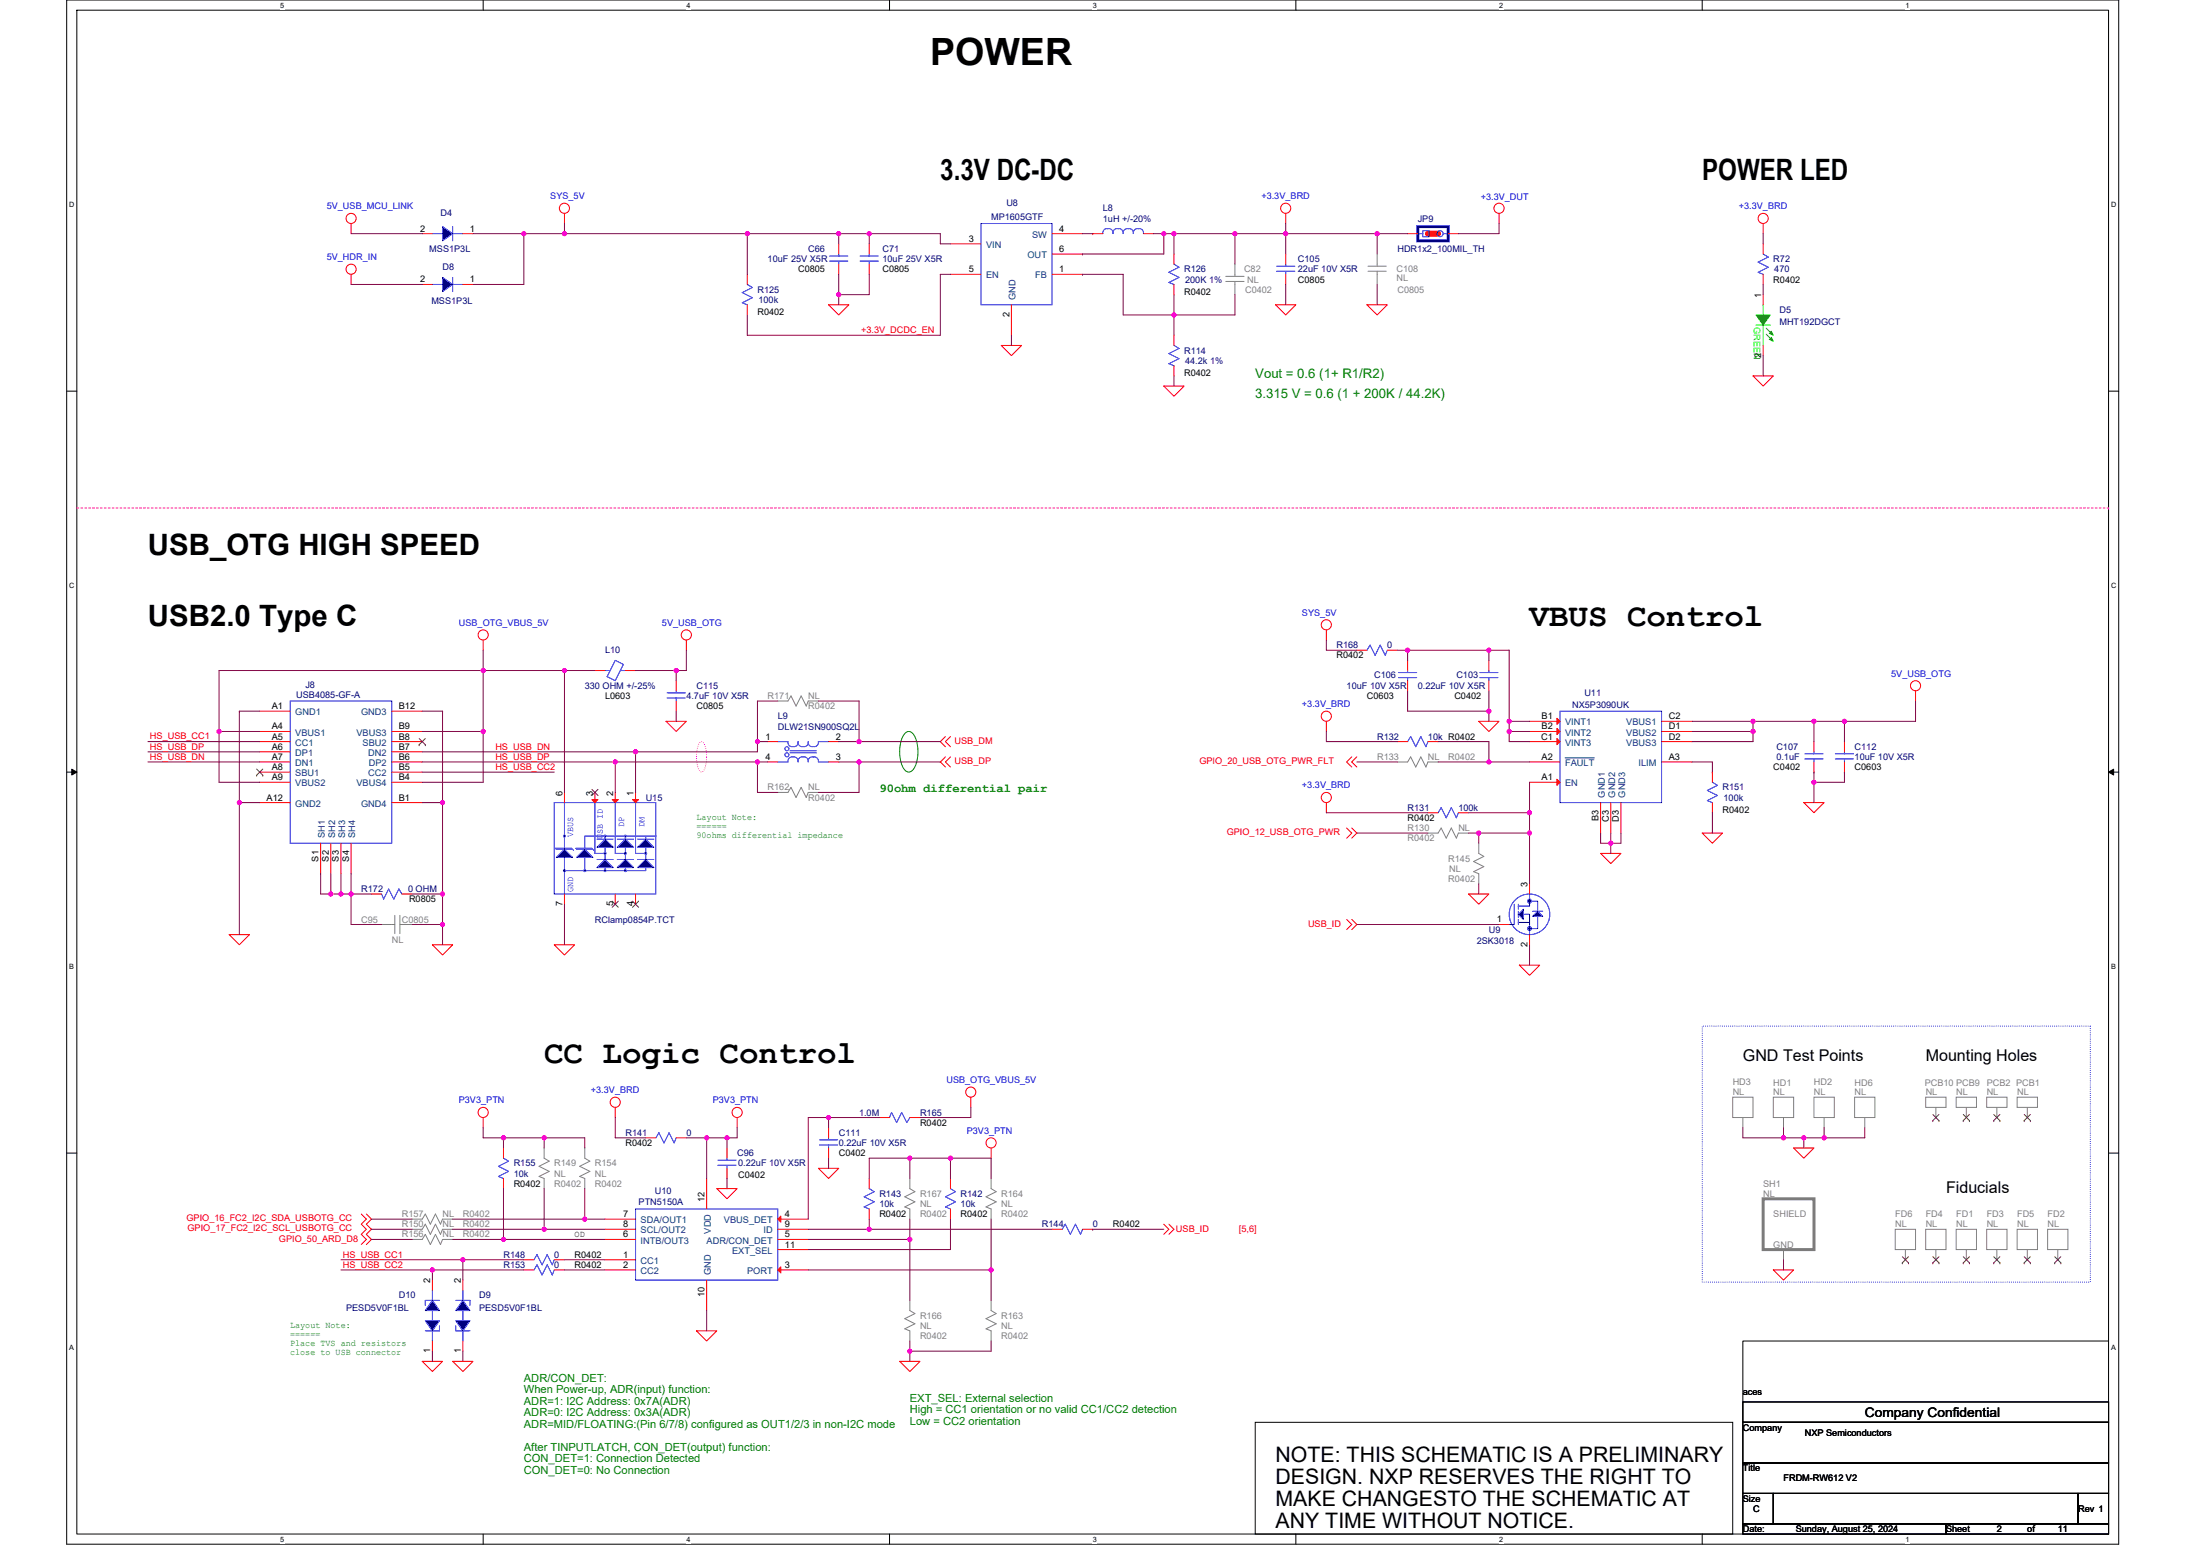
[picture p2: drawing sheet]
<svg xmlns="http://www.w3.org/2000/svg" width="594mm" height="420mm" viewBox="0 0 594 420" stroke-linecap="round" stroke-linejoin="round" font-family="sans-serif">
<path d="M18 0h554.1v417h-554.1zM20.7 2.8h548.7v411.4h-548.7z" fill="none" stroke="#000" stroke-width=".27"/>
<g fill="#fff">
<path d="M75.6 .3h1.1v2.2h-1.1z"/>
<path d="M75.6 414.5h1.1v2.2h-1.1z"/>
</g>
<path d="M130.5 0v2.8M130.5 414.2v2.8" fill="none" stroke="#000" stroke-width=".27"/>
<g fill="#fff">
<path d="M185.3 .3h1.1v2.2h-1.1z"/>
<path d="M185.3 414.5h1.1v2.2h-1.1z"/>
</g>
<path d="M240.2 0v2.8M240.2 414.2v2.8" fill="none" stroke="#000" stroke-width=".27"/>
<g fill="#fff">
<path d="M295.1 .3h1.1v2.2h-1.1z"/>
<path d="M295.1 414.5h1.1v2.2h-1.1z"/>
</g>
<path d="M349.9 0v2.8M349.9 414.2v2.8" fill="none" stroke="#000" stroke-width=".27"/>
<g fill="#fff">
<path d="M404.8 .3h1.1v2.2h-1.1z"/>
<path d="M404.8 414.5h1.1v2.2h-1.1z"/>
</g>
<path d="M459.7 0v2.8M459.7 414.2v2.8" fill="none" stroke="#000" stroke-width=".27"/>
<g fill="#fff">
<path d="M514.5 .3h1.1v2.2h-1.1z"/>
<path d="M514.5 414.5h1.1v2.2h-1.1z"/>
<path d="M18.7 54.2h1.4v2.2h-1.4z"/>
<path d="M570.1 54.2h1.4v2.2h-1.4z"/>
<path d="M18.7 157.1h1.4v2.1h-1.4z"/>
<path d="M570.1 157.1h1.4v2.1h-1.4z"/>
</g>
<path d="M18 105.6h2.7M569.4 105.6h2.7" fill="none" stroke="#000" stroke-width=".27"/>
<g fill="#fff">
<path d="M18.7 259.9h1.3v2.2h-1.3z"/>
<path d="M570.1 259.9h1.3v2.2h-1.3z"/>
</g>
<path d="M18 208.5h2.7M19.4 207.7l1.3 .8-1.3 .8zM569.4 208.5l1.4-.8v1.6zM569.4 208.5h2.7" fill="none" stroke="#000" stroke-width=".27"/>
<path d="M19.4 207.7l1.3 .8-1.3 .8zM569.4 208.5l1.4-.8v1.6z" fill="#000"/>
<g fill="#fff">
<path d="M18.7 362.8h1.3v2.2h-1.3z"/>
<path d="M570.1 362.8h1.3v2.2h-1.3z"/>
</g>
<path d="M18 311.4h2.7M569.4 311.4h2.7M470.6 378.6h98.8v5.5h-98.8zM569.4 362.1h-98.8v16.5M339 384.1h128.9v30.1h-128.9zM470.6 384.1h98.8v10.9h-98.8zM470.6 395h98.8v8.3h-98.8zM470.6 403.3h8.3v8.2h-8.3zM470.6 411.5h54.9v2.7h-54.9zM478.9 403.3h82.3v8.2h-82.3zM525.5 411.5h43.9v2.7h-43.9zM561.2 403.3h8.2v8.2h-8.2z" fill="none" stroke="#000" stroke-width=".27"/>
<path d="M189.1 200.4l.3-.1a3.3 3.3 0 0 1 1.4 3.1v1.9l-.3 1.6a1.32 1.32 0 0 1-1.4 1.5 7.9 7.9 0 0 1-.7-6.6z" fill="none" stroke="#f0f" stroke-width=".27" stroke-dasharray="0 .5"/>
<path d="M244.4 197.9a1.41 1.41 0 0 1 2.4 .6 9.6 9.6 0 0 1-.4 9.6 1.4 1.4 0 0 1-2.4-.6 9.6 9.6 0 0 1 .4-9.6z" fill="none" stroke="#008000" stroke-width=".27"/>
<path d="M20.7 137.2h548.7M569.4 137.2h.1" fill="none" stroke="#f0f" stroke-width=".27" stroke-dasharray=".5 .5"/>
<path d="M385.6 63.1h2.7" fill="none" stroke="#f00" stroke-width="1.6"/>
<path d="M459.7 277.1h104.7v69.1h-104.7z" fill="none" stroke="#00f" stroke-width=".27" stroke-dasharray="0 .5"/>
<g fill="none" stroke="#f00" stroke-width=".27">
<path d="M152.4 57.6v2.8M347.2 57.6v2.8M404.8 57.6v2.8M94.8 60.4v2.7M94.8 74.1v2.7M114 76.8h2.8M114 63.1h2.8M125 76.8h2.7M125 63.1h2.7M201.8 74.1v2.7M226.5 65.8v2.8M226.5 71.3v2.8"/>
<path d="M234.7 65.8v2.8M234.7 71.3v2.8M256.7 65.8h8.2M256.7 74.1h8.2M284.1 74.1h8.2M284.1 63.1h8.2M284.1 68.6h8.2M295.1 63.1h.1M295.1 63.1h2.7M308.8 63.1h2.7M317 68.6v2.7M317 76.8v2.8"/>
<path d="M347.2 68.6v2.7M347.2 74.1v2.7M380.1 63.1h2.7M391.1 63.1h2.7M476.1 60.4v2.7M476.1 65.8v2.8M476.1 74.1v2.7M476.1 79.6v2.7M201.8 82.3v2.7M223.7 82.3h5.5l-2.7 2.7zM270.4 93.3h5.5l-2.8 2.7zM273.1 82.3v8.2"/>
<path d="M317 90.5v2.8M317 98.8v2.7M344.4 82.3h5.5l-2.7 2.7zM369.1 82.3h5.5l-2.7 2.7zM476.1 93.3v2.7M314.3 104.2h5.5l-2.8 2.8zM473.4 101.5h5.5l-2.8 2.7zM130.5 172.8v2.8M185.3 172.8v2.8M358.2 170.1v2.7M366.4 175.6h2.7M374.6 175.6h2.8"/>
<path d="M380.1 178.3v2.8M402.1 178.3v2.8M70.1 192h8.3M70.1 197.5h8.3M105.8 192h8.2M105.8 197.5h8.2M160.6 181.1h2.8M168.9 181.1h2.7M179.9 194.8h5.4l-2.7 2.7zM182.6 183.8v2.7M182.6 189.3v2.7M255.3 198.9l-1.4 1.4 1.4 1.3"/>
<path d="M256.7 198.9l-1.4 1.4 1.4 1.3M358.2 194.8v2.7M380.1 183.8v2.7M399.3 194.8h5.5l-2.7 2.7zM402.1 183.8v2.7M413 194.8h8.3M413 197.5h8.3M448.7 194.8h8.2M448.7 197.5h8.2M517.3 186.5v2.8M70.1 200.3h8.3M70.1 203h8.3"/>
<path d="M70.1 205.8h8.3M70.1 208.5h8.3M70.1 211.2h8.3M70.1 216.7h8.3M105.8 200.3h8.2M105.8 203h8.2M105.8 205.8h8.2M105.8 208.5h8.2M105.8 211.2h8.2M105.8 216.7h8.2M152.4 214v2.7M160.6 214v2.7"/>
<path d="M166.1 214v2.7M171.6 214v2.7M207.3 200.3h2.7M207.3 205.8h2.7M223.7 205.8h2.8M223.7 200.3h2.8M255.3 204.4l-1.4 1.4 1.4 1.3M256.7 204.4l-1.4 1.4 1.4 1.3M358.2 216.7v2.8M365 204.4l-1.4 1.4 1.4 1.3M366.4 204.4l-1.4 1.4 1.4 1.3M377.4 200.3h2.7"/>
<path d="M385.6 200.3h2.7M385.6 219.5h2.7M393.8 219.5h2.8M413 211.2h8.3M413 205.8h8.3M413 200.3h8.3M432.2 216.7v8.2M435 216.7v8.2M437.7 216.7v8.2M448.7 205.8h8.2M448.7 200.3h8.2M462.4 208.5h.1"/>
<path d="M462.4 216.7v2.8M462.4 208.5v2.7M487.1 216.7h5.5l-2.8 2.8zM489.8 200.3v2.7M489.8 205.8v2.7M498.1 200.3v2.7M498.1 205.8v2.7M86.6 227.7v8.2M89.3 227.7v8.2M92.1 227.7v8.2M94.8 227.7v8.2M363.6 223.6l1.4 1.3-1.4 1.4"/>
<path d="M365 223.6l1.4 1.3-1.4 1.4M413 238.7v2.7M432.2 230.4h5.5l-2.7 2.8zM459.7 224.9h5.4l-2.7 2.8zM61.9 252.4h5.5l-2.8 2.7zM100.3 241.4h2.7M108.5 241.4h2.8M116.8 255.1h5.4l-2.7 2.8zM149.7 255.1h5.5l-2.8 2.8zM152.4 241.4v2.8M166.1 241.4v2.8M171.6 241.4v2.8"/>
<path d="M363.6 248.3l1.4 1.3-1.4 1.4M365 248.3l1.4 1.3-1.4 1.4M396.6 241.4h5.5l-2.8 2.8zM404.8 249.6h2.7M413 252.4v2.7M410.3 260.6h5.5l-2.8 2.8zM166.1 299v2.8M262.2 296.3v2.7M130.5 301.8v2.7M136 310v2.7M136 318.2v2.8M174.4 307.2h2.7"/>
<path d="M182.6 307.2h2.7M190.8 318.2v8.3M196.3 310v2.7M196.3 315.5v2.7M199.1 301.8v2.7M221 315.5h5.5l-2.8 2.7zM223.7 304.5v2.7M223.7 310v2.7M234.7 318.2v2.8M237.5 301.8h2.7M245.7 301.8h2.7M256.7 318.2v2.8"/>
<path d="M267.6 310v2.7M484.4 310h5.4l-2.7 2.7zM97.6 327.8l1.3 1.4-1.3 1.4 1.3 1.3-1.3 1.4 1.3 1.4-1.3 1.4M98.9 327.8l1.4 1.4-1.4 1.4 1.4 1.3-1.4 1.4 1.4 1.4-1.4 1.4M163.4 334.7h8.2M163.4 329.2h8.2M163.4 331.9h8.2M193.6 321h5.5l-2.8 2.7zM210 329.2h8.3M210 334.7h8.3M210 331.9h8.3M210 337.4h8.3"/>
<path d="M234.7 326.5v2.7M256.7 326.5v2.7M284.1 331.9h2.7M292.3 331.9h2.8M314.3 330.6l1.3 1.3-1.3 1.4M315.6 330.6l1.4 1.3-1.4 1.4M116.8 345.7v2.7M125 345.7v2.7M141.5 340.2h2.7M141.5 342.9h2.7M149.7 340.2h2.7M149.7 342.9h2.7"/>
<path d="M163.4 340.2h8.2M163.4 342.9h8.2M188.1 359.4h5.5l-2.8 2.7zM190.8 345.7v8.2M210 342.9h8.3M478.9 342.9h5.5l-2.8 2.8zM114 367.6h5.5l-2.7 2.7zM116.8 362.1v2.7M122.2 367.6h5.5l-2.7 2.7zM125 362.1v2.7M242.9 367.6h5.5l-2.7 2.7z"/>
<circle cx="94.8" cy="59" r="1.37"/>
<circle cx="152.4" cy="56.2" r="1.37"/>
<circle cx="347.2" cy="56.2" r="1.37"/>
<circle cx="404.8" cy="56.2" r="1.37"/>
<circle cx="476.1" cy="59" r="1.37"/>
<circle cx="94.8" cy="72.7" r="1.37"/>
<circle cx="130.5" cy="171.5" r="1.37"/>
<circle cx="185.3" cy="171.5" r="1.37"/>
<circle cx="358.2" cy="168.7" r="1.37"/>
<circle cx="358.2" cy="193.4" r="1.37"/>
<circle cx="517.3" cy="185.2" r="1.37"/>
<circle cx="358.2" cy="215.3" r="1.37"/>
<circle cx="166.1" cy="297.6" r="1.37"/>
<circle cx="262.1" cy="294.9" r="1.37"/>
<circle cx="130.5" cy="300.4" r="1.37"/>
<circle cx="199.1" cy="300.4" r="1.37"/>
<circle cx="267.6" cy="308.6" r="1.37"/>
</g>
<g fill="none" stroke="#808080" stroke-width=".27">
<path d="M331 76h4.9M331 74.6h4.9M333.5 71.3v3.3M333.5 76v3.6M369.4 73.2h4.9M369.4 71.9h4.9M371.9 68.6v3.3M371.9 73.2v3.6M210 189.3h2.8l.8-1.4 1.4 2.8 1.3-2.8 1.4 2.8 .6-1.4h2.7M210 214h2.8l.8-1.4 1.4 2.7 1.3-2.7 1.4 2.7 .6-1.3h2.7M377.4 205.8h2.7l.8-1.4 1.4 2.7 1.4-2.7 1.3 2.7 .6-1.3h2.7M385.6 224.9h2.7l.9-1.3 1.3 2.7 1.4-2.7 1.4 2.7 .5-1.4h2.8"/>
<path d="M399.3 227.7v2.7l1.4 .9-2.8 1.3 2.8 1.4-2.8 1.4 1.4 .5v2.8M103 249.6h3.6M106.6 247.2v4.9M108 249.6h3.3M108 247.2v4.9M467.9 296.3h5.5v5.5h-5.5zM478.9 296.3h5.5v5.5h-5.5zM489.8 296.3h5.5v5.5h-5.5zM500.8 296.3h5.5v5.5h-5.5zM520 296.3h5.5v2.7h-5.5zM522.8 299v2.8M528.2 296.3h5.5v2.7h-5.5z"/>
<path d="M531 299v2.8M536.5 296.3h5.5v2.7h-5.5zM539.2 299v2.8M544.7 296.3h5.5v2.7h-5.5zM547.4 299v2.8M146.9 310v2.7l1.4 .9-2.7 1.3 2.7 1.4-2.7 1.4 1.3 .5v2.8M157.9 310v2.7l1.4 .9-2.8 1.3 2.8 1.4-2.8 1.4 1.4 .5v2.8M245.7 318.2v2.8l1.4 .8-2.8 1.4 2.8 1.3-2.8 1.4 1.4 .6v2.7M267.6 318.2v2.8l1.4 .8-2.7 1.4 2.7 1.3-2.7 1.4 1.3 .6v2.7M470.6 301.8v2.7M481.6 301.8v2.7M492.6 301.8v2.7"/>
<path d="M503.5 301.8v2.7M111.3 331.9h2.7l.8-1.3 1.4 2.7 1.4-2.7 1.3 2.7 .6-1.4h2.7M111.3 334.7h2.7l.8-1.4 1.4 2.8 1.4-2.8 1.3 2.8 .6-1.4h2.7M111.3 329.2h2.7l.8-1.4 1.4 2.8 1.4-2.8 1.3 2.8 .6-1.4h2.7M481.6 337.4v2.8M511.8 331.9h5.5v5.5h-5.5zM514.5 337.4v2.8M520 331.9h5.5v5.5h-5.5zM522.8 337.4v2.8M528.2 331.9h5.5v5.5h-5.5zM531 337.4v2.8M536.5 331.9h5.5v5.5h-5.5z"/>
<path d="M539.2 337.4v2.8M544.7 331.9h5.5v5.5h-5.5zM547.4 337.4v2.8M552.9 331.9h5.5v5.5h-5.5zM555.7 337.4v2.8M245.7 351.1v2.8l1.4 .8-2.8 1.4 2.8 1.4-2.8 1.3 1.4 .6v2.7M267.6 351.1v2.8l1.4 .8-2.7 1.4 2.7 1.4-2.7 1.3 1.3 .6v2.7"/>
</g>
<g fill="none" stroke="#804000" stroke-width=".27">
<path d="M113.2 199.4l1.7 1.7M114.8 199.4l-1.6 1.7M69.3 209.3h.1M69.3 207.7l1.7 1.6M71 207.7l-1.7 1.6M71 209.3h.1M113.2 201.1h.1M114.9 201.1h.1M159.8 213.1l1.7 1.7M161.5 213.1l-1.7 1.7M165.3 243.3l1.7 1.7M167 243.3l-1.7 1.7"/>
<path d="M170.8 243.3l1.7 1.7M172.4 243.3l-1.6 1.7M521.9 302.6h.1M521.9 300.9l1.7 1.7M523.6 300.9l-1.7 1.7M523.6 302.6h.1M530.1 302.6h.1M530.2 300.9l1.6 1.7M531.8 300.9l-1.7 1.7M531.8 302.6h.1M538.4 302.6h.1M538.4 300.9l1.7 1.7"/>
<path d="M540 300.9l-1.6 1.7M540.1 302.6h.1M546.6 302.6h.1M546.6 300.9l1.7 1.7M548.3 300.9l-1.7 1.7M548.3 302.6h.1M513.7 339.3l1.7 1.7M515.3 339.3l-1.6 1.7M521.9 339.3l1.7 1.7M523.6 339.3l-1.7 1.7M530.2 339.3l1.6 1.7M531.8 339.3l-1.7 1.7"/>
<path d="M538.4 339.3l1.7 1.7M540 339.3l-1.6 1.7M546.6 339.3l1.7 1.7M548.3 339.3l-1.7 1.7M554.8 339.3l1.7 1.7M556.5 339.3l-1.7 1.7M513.7 341h.1M515.4 341h.1M521.9 341h.1M523.6 341h.1M530.1 341h.1M531.8 341h.1"/>
<path d="M538.4 341h.1M540.1 341h.1M546.6 341h.1M548.3 341h.1M554.8 341h.1M556.5 341h.1"/>
</g>
<g fill="none" stroke="#00f" stroke-width=".27">
<path d="M116.8 76.8h2.7M116.8 63.1h2.7M122.2 74.9v3.8M122.2 76.8h2.8M122.2 61.2v3.8M122.2 63.1h2.8M201.8 76.8l1.4 .8-2.8 1.4 2.8 1.4-2.8 1.4 1.4 .5M224 70.5h5M224 69.1h5M226.5 68.6v.5M226.5 70.5v.8M232.2 70.5h5"/>
<path d="M232.2 69.1h5M234.7 68.6v.5M234.7 70.5v.8M264.9 60.4h19.2v21.9h-19.2zM299.2 61.8a1.09 1.09 0 0 0-1.4 1.3M299.2 61.8a1.09 1.09 0 0 1 1.3 1.3M300.6 63.1a1.4 1.4 0 0 1 1.1-1.4 1.4 1.4 0 0 1 1.5 .8l.1 .6M303.3 63.1a1.35 1.35 0 0 1 1.3-1.4 1.35 1.35 0 0 1 1.4 1.2v.2M307.4 61.8a1.09 1.09 0 0 0-1.3 1.3M307.4 61.8a1.09 1.09 0 0 1 1.3 1.3M317 71.3l1.4 .9-2.8 1.3 2.8 1.4-2.8 1.4 1.4 .5M344.7 73.2h5"/>
<path d="M344.7 71.9h5M347.2 71.3v.6M347.2 73.2v.9M382.8 63.1h1.4M384.2 62.3h1.7v1.6h-1.7zM389.7 63.1h1.4M476.1 68.6l1.4 .8-2.7 1.4 2.7 1.4-2.7 1.3 1.3 .6M317 93.3l1.4 .8-2.8 1.4 2.8 1.3-2.8 1.4 1.4 .6M166.1 178.3l2.2 1.1-2.2 4.4-2.2-1.1zM374.6 175.6l-.5 1.3-1.4-2.7-1.4 2.7-1.3-2.7-.9 1.4M78.4 189.3h27.4v38.4h-27.4zM163.4 181.1h1.4"/>
<path d="M167.5 181.1h1.4M180.1 188.5h5M180.1 187.1h5M182.6 186.5v.6M182.6 188.5v.8M377.6 183h5M377.6 181.6h5M380.1 181.1v.5M380.1 183v.8M399.6 183h4.9M399.6 181.6h4.9M402.1 181.1v.5"/>
<path d="M402.1 183v.8M421.3 192h27.4v24.7h-27.4zM149.7 216.7h27.4v24.7h-27.4zM152.4 216.7v12.6M160.6 216.7v13.7h2.8M166.1 216.7v13.7h2.8M171.6 216.7v13.7h2.8M210 200.3h2.8a1.36 1.36 0 0 0 1.3 1.3 1.36 1.36 0 0 0 1.4-1.2v-.1M210 205.8h2.8M212.8 205.7a1.35 1.35 0 0 1 1.3-1.3 1.35 1.35 0 0 1 1.4 1.2v.1M213.3 202.7h7.2M213.3 203.3h7.2"/>
<path d="M215.5 200.3a1.09 1.09 0 0 0 1.4 1.3M216.9 204.4a1.09 1.09 0 0 0-1.4 1.3M216.9 204.4a1.08 1.08 0 0 1 1.3 1.3M218.2 200.3a1.09 1.09 0 0 1-1.3 1.3M218.3 200.3a1.4 1.4 0 0 0 1.1 1.3 1.4 1.4 0 0 0 1.5-.7l.1-.6M218.3 205.7a1.4 1.4 0 0 1 1.1-1.3 1.4 1.4 0 0 1 1.5 .7l.1 .6M221 205.8h2.7M221 200.3h2.7M380.1 200.3l.8-1.4 1.4 2.7 1.4-2.7 1.3 2.7 .6-1.3M393.8 219.5l-.5 1.3-1.4-2.7-1.4 2.7-1.3-2.7-.9 1.4M462.4 211.2l1.4 .9-2.8 1.3 2.8 1.4-2.8 1.4 1.4 .5M487.4 204.9h4.9"/>
<path d="M487.4 203.5h4.9M489.8 203v.5M489.8 204.9v.9M495.6 204.9h4.9M495.6 203.5h4.9M498.1 203v.5M498.1 204.9v.9M149.7 228.8l.5 .5h4.4M149.9 229.1h4.4l.6 .5M152.4 231.5v9.9M155.4 229.1h4.4l.6 .5M155.7 229.3h4.4"/>
<path d="M157.9 231.5v3.3M161.2 226.6h4.4M161.2 232.1h4.4M163.4 225.8v.8M163.4 234.3v.8M163.4 228.8v3.3M166.7 226.6h4.4M166.7 232.1h4.4M168.9 225.8v.8M168.9 234.3v.8M168.9 228.8v3.3M172.2 232.1h4.4"/>
<path d="M172.2 226.6h4.4M174.4 225.8v.8M174.4 234.3v.8h-22M174.4 228.8v3.3M177.1 225.8h-19.2v3.5M108.5 241.4l-.8-1.4-1.4 2.8-1.3-2.8-1.4 2.8-.6-1.4M408.9 244.2v5.4h-1.4M410 248.3v1.3M410 249.1h3M410 246.1v1.6M410 244.2v1.3M410.3 249.1h2.5"/>
<path d="M411.4 246.9h1.6v5.5M411.9 246.9h1.1v2.7M413 244.2v.5h-2.7M413 241.4v3.3h-3M413 243.3h2.2v2.8M413.8 246.1h2.8M415.2 247.4v3.3h-2.2M136 312.7l1.3 .9-2.7 1.3 2.7 1.4-2.7 1.4 1.4 .5M177.1 307.2l.8-1.3 1.4 2.7 1.4-2.7 1.3 2.7 .6-1.4M193.8 314.7h5M193.8 313.3h5M196.3 312.7v.6"/>
<path d="M196.3 314.7v.8M221.3 309.2h4.9M221.3 307.8h4.9M223.7 307.2v.6M223.7 309.2v.8M240.2 301.8l.6-1.4 1.3 2.7 1.4-2.7 1.4 2.7 .8-1.3M171.6 326.5h38.4v19.2h-38.4zM234.7 321l1.4 .8-2.8 1.4 2.8 1.3-2.8 1.4 1.4 .6M256.7 321l1.3 .8-2.7 1.4 2.7 1.3-2.7 1.4 1.4 .6M292.3 331.9l-.5 1.4-1.4-2.7-1.4 2.7-1.3-2.7-.9 1.3M116.8 353.9v2.7M116.8 348.4v2.7"/>
<path d="M116.8 359.4v2.7M118.7 351.1h-3.9v1.4M118.7 358v1.4h-3.9M123.1 358v1.4h3.8M123.1 351.1h3.8v1.4M125 359.4v2.7M125 353.9v2.7M125 348.4v2.7M149.7 340.2l-.6 1.3-1.3-2.7-1.4 2.7-1.4-2.7-.8 1.4M149.7 342.9l-.6 1.4-1.3-2.8-1.4 2.8-1.4-2.8-.8 1.4"/>
<circle cx="388.9" cy="63.1" r=".82"/>
<circle cx="212.5" cy="202.2" r=".55"/>
<circle cx="212.5" cy="203.8" r=".54"/>
<circle cx="413" cy="246.9" r="5.5"/>
</g>
<g fill="#f00" stroke="#f00" stroke-width=".27">
<path d="M420.4 210.4l.9 .8-.9 .9z"/>
<path d="M420.4 194l.9 .8-.9 .8z"/>
<path d="M420.4 196.7l.9 .8-.9 .8z"/>
<path d="M420.4 199.4l.9 .9-.9 .8z"/>
<path d="M170.8 215.9h1.6l-.8 .8z"/>
<path d="M165.3 215.9h1.7l-.9 .8z"/>
<path d="M159.8 215.9h1.7l-.9 .8z"/>
<path d="M210 342.9l.9-.8v1.6z"/>
<path d="M210 329.2l.9-.8v1.6z"/>
</g>
<path d="M422.6 204.6h7.9" fill="none" stroke="#004080" stroke-width=".27"/>
<g fill="#00f" stroke="#00f" stroke-width=".27">
<path d="M174.4 232.1l2.2 2.2h-4.4z" fill-rule="evenodd"/>
<path d="M166.7 234.3l2.2-2.2 2.2 2.2z" fill-rule="evenodd"/>
<path d="M163.4 232.1l2.2 2.2h-4.4z" fill-rule="evenodd"/>
<path d="M163.4 226.6l2.2 2.2h-4.4z" fill-rule="evenodd"/>
<path d="M166.7 228.8l2.2-2.2 2.2 2.2z" fill-rule="evenodd"/>
<path d="M174.4 226.6l2.2 2.2h-4.4z" fill-rule="evenodd"/>
<path d="M150.2 231.5l2.2-2.2 2.2 2.2z" fill-rule="evenodd"/>
<path d="M157.9 229.3l2.2 2.2h-4.4z" fill-rule="evenodd"/>
<path d="M410 246.9l1.4-1.4v2.8z" fill-rule="evenodd"/>
<path d="M415.2 246.1l1.4 1.3h-2.8z" fill-rule="evenodd"/>
<path d="M125 351.1l1.9 2.8h-3.8z" fill-rule="evenodd"/>
<path d="M123.1 356.6h3.8l-1.9 2.8z" fill-rule="evenodd"/>
<path d="M119.5 74.9l2.7 1.9-2.7 1.9z" fill-rule="evenodd"/>
<path d="M119.5 61.2l2.7 1.9-2.7 1.9z" fill-rule="evenodd"/>
<path d="M116.8 351.1l1.9 2.8h-3.9z" fill-rule="evenodd"/>
<path d="M114.8 356.6h3.9l-1.9 2.8z" fill-rule="evenodd"/>
<circle cx="168.9" cy="225.8" r=".27"/>
<circle cx="163.4" cy="225.8" r=".27"/>
<circle cx="152.4" cy="225.8" r=".27"/>
<circle cx="168.9" cy="235.1" r=".27"/>
<circle cx="163.4" cy="235.1" r=".27"/>
<circle cx="157.9" cy="235.1" r=".27"/>
<circle cx="152.4" cy="235.1" r=".27"/>
<circle cx="174.4" cy="230.4" r=".27"/>
<circle cx="168.9" cy="230.4" r=".27"/>
<circle cx="163.4" cy="230.4" r=".27"/>
<circle cx="413" cy="243.3" r=".54"/>
<circle cx="413" cy="250.7" r=".54"/>
</g>
<path d="M474.2 87.8h3.8M476.1 82.3v2.7M476.1 87.8v5.5M476.9 88.6l1.7 1.7M476.9 90.3l1.7 1.6" fill="none" stroke="#0f0" stroke-width=".27"/>
<g fill="#0f0" stroke="#0f0" stroke-width=".27">
<path d="M474.2 85h3.8l-1.9 2.8z" fill-rule="evenodd"/>
<path d="M477.8 91.6l.5-.5 .6 1.1z" fill-rule="evenodd"/>
<path d="M478.3 89.4l.6 1.1-1.1-.5z" fill-rule="evenodd"/>
</g>
<path d="M476.1 323.7h13.7v13.7h-13.7z" fill="none" stroke="#808080" stroke-width=".81"/>
<path d="M382.8 61.2h8.3v3.8h-8.3z" fill="none" stroke="#00f" stroke-width=".81"/>
<g fill="none" stroke="#800040" stroke-width=".27">
<path d="M94.8 76.8h19.2M94.8 63.1h19.2M127.7 63.1h13.8M141.5 63.1v13.7h-13.8M141.5 63.1h10.9M152.4 63.1h49.4M152.4 60.4v2.7M201.8 63.1h24.7M201.8 63.1v11M226.5 74.1v5.5M226.5 63.1v2.7M226.5 79.6v2.7"/>
<path d="M226.5 63.1h8.2M234.7 74.1v5.5h-8.2M234.7 63.1h19.2v2.7h2.8M234.7 63.1v2.7M256.7 74.1h-2.8v16.4h-52.1v-5.5M292.3 63.1h2.8M292.3 74.1h11v10.9h13.7M292.3 68.6h.1M292.3 74.1h.1M311.5 63.1h2.8M314.3 63.1h2.7M314.3 63.1v5.5h-22"/>
<path d="M317 63.1v5.5M317 79.6v5.4M317 63.1h16.5M333.5 63.1v8.2M333.5 79.6v5.4h-16.5M333.5 63.1h13.7M347.2 63.1v5.5M347.2 63.1h24.7M347.2 76.8v5.5M347.2 60.4v2.7M371.9 63.1v5.5M371.9 76.8v5.5"/>
<path d="M371.9 63.1h8.2M404.8 60.4v2.7h-11M476.1 63.1v2.7M476.1 76.8v2.8M273.1 90.5v2.8M317 85v5.5M476.1 96v5.5M317 101.5v2.7M130.5 175.6v5.5M185.3 175.6v5.5h-2.7M358.2 172.8v2.8h8.2M377.4 175.6h2.7"/>
<path d="M380.1 175.6h22M380.1 175.6v2.7M402.1 175.6v2.7M402.1 175.6h5.4v19.2M59.2 197.5h10.9M59.2 197.5h.1M59.2 197.5v13.7h10.9M64.6 192h.1M64.6 192v24.7M64.6 192h5.5M114 192h5.5M114 197.5h16.5"/>
<path d="M119.5 192h.1M119.5 192v24.7M130.5 181.1h-71.3v16.4M130.5 181.1v16.4M130.5 197.5h.1M130.5 197.5v13.7h-16.5M130.5 181.1h21.9M152.4 181.1h8.2M152.4 181.1h.1M152.4 181.1v32.9M171.6 181.1h11M182.6 181.1v2.7"/>
<path d="M182.6 192v2.8M210 189.3h-5.5v11M221 189.3h11v11M358.2 197.5v2.8h19.2M380.1 186.5v5.5h22M402.1 186.5v5.5M402.1 192v2.8M407.5 197.5h5.5M407.5 194.8h5.5M407.5 197.5v2.8h5.5M407.5 194.8v2.7M456.9 197.5h16.5"/>
<path d="M456.9 194.8h16.5M473.4 194.8v2.7M473.4 197.5v2.8h-16.5M473.4 194.8h16.4M489.8 194.8h8.3M489.8 194.8v5.5M498.1 194.8v5.5M517.3 189.3v5.5h-19.2M39.9 200.3h30.2M39.9 203h30.2M39.9 205.8h30.2M64.6 216.7v35.7"/>
<path d="M64.6 216.7h5.5M114 205.8h52.1M114 208.5h35.7M114 203h57.6M114 216.7h5.5M119.5 216.7v24.7M166.1 205.8h.1M166.1 205.8v8.2M166.1 205.8h38.4M171.6 203h.1M171.6 203v11M204.5 205.8h2.8"/>
<path d="M204.5 200.3h2.8M204.5 200.3v2.7h-32.9M204.5 205.8v8.2h5.5M204.5 205.8h.1M226.5 200.3h5.5M226.5 205.8h5.5M232 200.3h21.9M232 205.8h21.9M232 205.8h.1M232 205.8v8.2h-11M358.2 219.5h27.4M366.4 205.8h11"/>
<path d="M388.3 200.3h13.8v5.5M388.3 205.8h13.8M396.6 219.5h16.4M402.1 205.8h10.9M413 219.5v5.4M413 211.2v8.3M456.9 205.8h5.5v2.7M462.4 219.5v5.4M489.8 208.5h.1M489.8 211.2v5.5M489.8 208.5v2.7M498.1 208.5h.1"/>
<path d="M498.1 208.5v2.7h-8.3M86.6 235.9v5.5h2.7M89.3 235.9v5.5M92.1 235.9v5.5M94.8 235.9v5.5M366.4 224.9h19.2M396.6 224.9h2.7M399.3 238.7v2.7M399.3 224.9v2.8M399.3 224.9h13.7M413 224.9v13.8M432.2 224.9v2.8h2.8"/>
<path d="M435 224.9v2.8M435 227.7v2.7M437.7 224.9v2.8h-2.7M89.3 241.4h2.8M92.1 241.4h2.7M94.8 241.4v8.2h8.2M94.8 241.4h5.5M111.3 241.4h8.2M111.3 249.6h8.2M119.5 241.4v8.2M119.5 249.6v5.5M152.4 244.2v10.9"/>
<path d="M366.4 249.6h38.4M413 255.1v5.5M262.2 299v2.8h-13.8M130.5 304.5v2.7h5.5M136 307.2v2.8M136 307.2h10.9M146.9 307.2v2.8M146.9 307.2h11v2.8M166.1 301.8v5.4h8.3M185.3 307.2h5.5M190.8 307.2v11M190.8 307.2h5.5"/>
<path d="M196.3 307.2v2.8M196.3 318.2v2.8M199.1 304.5v2.7h-2.8M223.7 312.7v2.8M223.7 301.8h-5.4v27.4M223.7 301.8v2.7M223.7 301.8h13.8M245.7 312.7h-11v5.5M245.7 312.7v5.5M245.7 312.7h11M256.7 312.7h10.9v5.5M256.7 312.7v5.5"/>
<path d="M470.6 304.5v2.7h11M481.6 304.5v2.7M481.6 307.2h5.5M487.1 307.2v2.8M487.1 307.2h5.5M492.6 304.5v2.7M503.5 304.5v2.7h-10.9M100.3 329.2h11M100.3 331.9h11M100.3 334.7h11M122.2 329.2h35.7M122.2 331.9h24.7"/>
<path d="M122.2 334.7h13.8M136 321v13.7M136 334.7h27.4M146.9 321v10.9M146.9 331.9h16.5M157.9 321v8.2M157.9 329.2h5.5M218.3 331.9h16.4M218.3 334.7h27.4M234.7 329.2v2.7M234.7 331.9h49.4M245.7 329.2v5.5"/>
<path d="M245.7 334.7v16.4M256.7 329.2v8.2h-38.4M267.6 329.2v13.7M295.1 331.9h19.2M295.1 331.9h.1M92.1 340.2h32.9M92.1 342.9h24.7M116.8 342.9h24.7M116.8 342.9v2.8M125 340.2h16.5M125 340.2v5.5M152.4 340.2h11"/>
<path d="M152.4 342.9h11M190.8 353.9v5.5M218.3 342.9h49.3M267.6 342.9v8.2M481.6 340.2v2.7M116.8 364.8v2.8M125 364.8v2.8M245.7 362.1v2.7M245.7 364.8v2.8M267.6 362.1v2.7h-21.9"/>
</g>
<g fill="#f0f" stroke="#f0f" stroke-width=".27">
<circle cx="402.1" cy="175.6" r=".54"/>
<circle cx="380.1" cy="175.6" r=".54"/>
<circle cx="407.5" cy="194.8" r=".55"/>
<circle cx="498.1" cy="194.8" r=".55"/>
<circle cx="489.8" cy="211.2" r=".55"/>
<circle cx="402" cy="192" r=".55"/>
<circle cx="402" cy="205.7" r=".55"/>
<circle cx="413" cy="219.5" r=".54"/>
<circle cx="435" cy="227.7" r=".54"/>
<circle cx="130.5" cy="181.1" r=".55"/>
<circle cx="152.4" cy="181.1" r=".54"/>
<circle cx="182.6" cy="181.1" r=".55"/>
<circle cx="64.6" cy="216.7" r=".54"/>
<circle cx="119.5" cy="216.7" r=".54"/>
<circle cx="59.1" cy="197.5" r=".55"/>
<circle cx="130.5" cy="197.5" r=".55"/>
<circle cx="171.6" cy="203" r=".54"/>
<circle cx="166.1" cy="205.7" r=".54"/>
<circle cx="119.5" cy="241.4" r=".54"/>
<circle cx="94.8" cy="241.4" r=".54"/>
<circle cx="92.1" cy="241.4" r=".54"/>
<circle cx="89.3" cy="241.4" r=".54"/>
<circle cx="119.5" cy="249.6" r=".55"/>
<circle cx="232" cy="200.3" r=".54"/>
<circle cx="232" cy="205.7" r=".54"/>
<circle cx="204.5" cy="205.7" r=".54"/>
<circle cx="204.5" cy="200.3" r=".54"/>
<circle cx="223.7" cy="301.8" r=".55"/>
<circle cx="136" cy="307.2" r=".54"/>
<circle cx="146.9" cy="307.2" r=".55"/>
<circle cx="196.3" cy="307.2" r=".55"/>
<circle cx="245.7" cy="312.7" r=".54"/>
<circle cx="256.7" cy="312.7" r=".54"/>
<circle cx="157.9" cy="329.2" r=".55"/>
<circle cx="146.9" cy="331.9" r=".55"/>
<circle cx="234.7" cy="331.9" r=".54"/>
<circle cx="136" cy="334.7" r=".54"/>
<circle cx="245.7" cy="334.7" r=".54"/>
<circle cx="125" cy="340.2" r=".54"/>
<circle cx="116.8" cy="342.9" r=".55"/>
<circle cx="267.6" cy="342.9" r=".55"/>
<circle cx="245.7" cy="364.8" r=".54"/>
<circle cx="407.5" cy="197.5" r=".55"/>
<circle cx="473.4" cy="194.8" r=".55"/>
<circle cx="489.8" cy="194.8" r=".55"/>
<circle cx="473.4" cy="197.5" r=".55"/>
<circle cx="201.8" cy="63.1" r=".54"/>
<circle cx="152.4" cy="63.1" r=".54"/>
<circle cx="234.7" cy="63.1" r=".54"/>
<circle cx="226.5" cy="63.1" r=".54"/>
<circle cx="314.3" cy="63.1" r=".54"/>
<circle cx="333.5" cy="63.1" r=".54"/>
<circle cx="317" cy="63.1" r=".54"/>
<circle cx="347.2" cy="63.1" r=".54"/>
<circle cx="371.9" cy="63.1" r=".54"/>
<circle cx="226.5" cy="79.6" r=".54"/>
<circle cx="317" cy="85" r=".54"/>
<circle cx="141.4" cy="63.1" r=".54"/>
<circle cx="413" cy="224.9" r=".54"/>
<circle cx="399.3" cy="224.9" r=".54"/>
<circle cx="190.8" cy="307.2" r=".54"/>
<circle cx="481.6" cy="307.2" r=".54"/>
<circle cx="492.6" cy="307.2" r=".54"/>
<circle cx="487.1" cy="307.2" r=".55"/>
</g>
<text font-size="10.1" x="251.2" y="17.4">POWER</text>
<g font-size="8.8">
<text x="413" y="169.2">VBUS Control</text>
<text x="146.9" y="287.1">CC Logic Control</text>
</g>
<g font-size="7.9">
<text x="253.9" y="48.6">3.3V DC-DC</text>
<text x="459.7" y="48.6">POWER LED</text>
<text x="39.9" y="149.8">USB_OTG HIGH SPEED</text>
<text x="39.9" y="169.1">USB2.0 Type C</text>
</g>
<g font-size="5.8">
<text x="344.4" y="394.7">NOTE: THIS SCHEMATIC IS A PRELIMINARY</text>
<text x="344.4" y="400.7">DESIGN. NXP RESERVES THE RIGHT TO</text>
<text x="344.4" y="406.6">MAKE CHANGESTO THE SCHEMATIC AT</text>
<text x="344.4" y="412.6">ANY TIME WITHOUT NOTICE.</text>
</g>
<g font-size="4.4">
<text x="470.6" y="286.5">GND Test Points</text>
<text x="520" y="286.5">Mounting Holes</text>
<text x="525.5" y="322.2">Fiducials</text>
</g>
<g font-size="3.6" fill="#008000">
<text x="339" y="102">Vout = 0.6 (1+ R1/R2)</text>
<text x="339" y="107.5">3.315 V = 0.6 (1 + 200K / 44.2K)</text>
</g>
<text font-size="3.6" x="503.5" y="382.6">Company Confidential</text>
<text font-size="3.3" fill="#008000" x="237.5" y="214">90ohm differential pair</text>
<g font-size="3" fill="#008000">
<text x="141.5" y="373.1">ADR/CON_DET:</text>
<text x="141.5" y="376.2">When Power-up, ADR(input) function:</text>
<text x="141.5" y="379.3">ADR=1: I2C Address: 0x7A(ADR)</text>
<text x="141.5" y="382.4">ADR=0: I2C Address: 0x3A(ADR)</text>
<text x="245.7" y="378.6">EXT_SEL: External selection</text>
<text x="245.7" y="381.7">High = CC1 orientation or no valid CC1/CC2 detection</text>
<text x="141.5" y="385.5">ADR=MID/FLOATING:(Pin 6/7/8) configured as OUT1/2/3 in non-I2C mode</text>
<text x="245.7" y="384.8">Low = CC2 orientation</text>
<text x="141.5" y="391.7">After TINPUTLATCH, CON_DET(output) function:</text>
<text x="141.5" y="394.9">CON_DET=1: Connection Detected</text>
<text x="141.5" y="398">CON_DET=0: No Connection</text>
</g>
<g font-size="2.5" fill="#00f">
<text x="148.6" y="53.8">SYS_5V</text>
<text x="340.6" y="53.8">+3.3V_BRD</text>
<text x="88.2" y="56.5">5V_USB_MCU_LINK</text>
<text x="399.9" y="54.1">+3.3V_DUT</text>
<text x="469.5" y="56.5">+3.3V_BRD</text>
<text x="88.2" y="70.3">5V_HDR_IN</text>
<text x="351.6" y="166.3">SYS_5V</text>
<text x="123.9" y="169">USB_OTG_VBUS_5V</text>
<text x="178.8" y="169">5V_USB_OTG</text>
<text x="510.7" y="182.7">5V_USB_OTG</text>
<text x="351.6" y="191">+3.3V_BRD</text>
<text x="351.6" y="212.9">+3.3V_BRD</text>
<text x="154.8" y="226.1" transform="rotate(-90 154.8 226.1)">VBUS</text>
<text x="162.7" y="226.6" transform="rotate(-90 162.7 226.6)">USB ID</text>
<text x="168.5" y="223.3" transform="rotate(-90 168.5 223.3)">DP</text>
<text x="174" y="223.3" transform="rotate(-90 174 223.3)">DM</text>
<text x="154.8" y="240.9" transform="rotate(-90 154.8 240.9)">GND</text>
<text x="255.6" y="292.4">USB_OTG_VBUS_5V</text>
<text x="123.9" y="297.9">P3V3_PTN</text>
<text x="159.6" y="295.2">+3.3V_BRD</text>
<text x="192.5" y="297.9">P3V3_PTN</text>
<text x="261.1" y="306.2">P3V3_PTN</text>
</g>
<g font-size="2.5" fill="#000080">
<text x="118.9" y="58.5">D4</text>
<text x="267.6" y="59.3">MP1605GTF</text>
<text x="271.8" y="55.7">U8</text>
<text x="297.8" y="57.1">L8</text>
<text x="297.8" y="59.8">1uH +/-20%</text>
<text x="382.8" y="59.8">JP9</text>
<text x="115.9" y="68.1">MSS1P3L</text>
<text x="207.3" y="70.8">10uF 25V X5R</text>
<text x="218.3" y="68.1">C66</text>
<text x="238.3" y="68.1">C71</text>
<text x="238.3" y="70.8">10uF 25V X5R</text>
<text x="350.5" y="70.8">C105</text>
<text x="377.4" y="68.1">HDR1x2_100MIL_TH</text>
<text x="478.9" y="70.8">R72</text>
<text x="119.5" y="73">D8</text>
<text x="319.8" y="73.5">R126</text>
<text x="320" y="76.3">200K 1%</text>
<text x="350.5" y="73.5">22uF 10V X5R</text>
<text x="479.1" y="73.5">470</text>
<text x="116.5" y="82.1">MSS1P3L</text>
<text x="204.5" y="79">R125</text>
<text x="204.8" y="81.8">100k</text>
<text x="480.5" y="84.5">D5</text>
<text x="480.5" y="87.8">MHT192DGCT</text>
<text x="319.8" y="95.5">R114</text>
<text x="320" y="98.2">44.2k 1%</text>
<text x="163.4" y="176.4">L10</text>
<text x="360.9" y="175">R168</text>
<text x="374.6" y="175">0</text>
<text x="82.5" y="185.7">J8</text>
<text x="371.1" y="183">C106</text>
<text x="393.3" y="183">C103</text>
<text x="80" y="188.5">USB4085-GF-A</text>
<text x="157.9" y="186">330 OHM +/-25%</text>
<text x="185.3" y="188.8">4.7uF 10V X5R</text>
<text x="188.1" y="186">C115</text>
<text x="363.6" y="186">10uF 10V X5R</text>
<text x="382.8" y="186">0.22uF 10V X5R</text>
<text x="424.5" y="191.2">NX5P3090UK</text>
<text x="427.8" y="187.9">U11</text>
<text x="210" y="194.2">L9</text>
<text x="210" y="197">DLW21SN900SQ2L</text>
<text x="371.9" y="199.7">R132</text>
<text x="385.6" y="199.7">10k R0402</text>
<text x="479.7" y="202.5">C107</text>
<text x="500.8" y="202.5">C112</text>
<text x="479.7" y="205.2">0.1uF</text>
<text x="500.8" y="205.2">10uF 10V X5R</text>
<text x="465.1" y="213.4">R151</text>
<text x="174.4" y="216.2">U15</text>
<text x="380.1" y="218.9">R131</text>
<text x="393.8" y="218.9">100k</text>
<text x="465.4" y="216.2">100k</text>
<text x="97.6" y="240.9">R172</text>
<text x="110.2" y="240.9">0 OHM</text>
<text x="160.6" y="249.1">RClamp0854P.TCT</text>
<text x="402.1" y="251.9">U9</text>
<text x="398.8" y="254.9">2SK3018</text>
<text x="232" y="301.2">1.0M</text>
<text x="248.4" y="301.2">R165</text>
<text x="168.9" y="306.7">R141</text>
<text x="185.3" y="306.7">0</text>
<text x="226.5" y="306.7">C111</text>
<text x="226.5" y="309.5">0.22uF 10V X5R</text>
<text x="138.7" y="314.9">R155</text>
<text x="138.7" y="317.7">10k</text>
<text x="199.1" y="312.2">C96</text>
<text x="199.3" y="314.9">0.22uF 10V X5R</text>
<text x="176.8" y="322.3">U10</text>
<text x="237.5" y="323.2">R143</text>
<text x="259.4" y="323.2">R142</text>
<text x="172.4" y="325.4">PTN5150A</text>
<text x="237.5" y="325.9">10k</text>
<text x="259.4" y="325.9">10k</text>
<text x="281.4" y="331.4">R144</text>
<text x="295.1" y="331.4">0</text>
<text x="136" y="339.6">R148</text>
<text x="149.7" y="339.6">0</text>
<text x="136" y="342.4">R153</text>
<text x="149.7" y="342.4">0</text>
<text x="93.4" y="353.9">PESD5V0F1BL</text>
<text x="107.7" y="350.6">D10</text>
<text x="129.4" y="350.6">D9</text>
<text x="129.4" y="353.9">PESD5V0F1BL</text>
</g>
<g font-size="2.5">
<text x="113.5" y="62.5">2</text>
<text x="126.9" y="62.5">1</text>
<text x="261.6" y="65.3">3</text>
<text x="286" y="62.5">4</text>
<text x="286" y="68">6</text>
<text x="113.5" y="76.3">2</text>
<text x="126.9" y="76.3">1</text>
<text x="215.5" y="73.5">C0805</text>
<text x="238.3" y="73.5">C0805</text>
<text x="261.6" y="73.5">5</text>
<text x="286" y="73.5">1</text>
<text x="350.5" y="76.3">C0805</text>
<text x="478.9" y="76.3">R0402</text>
<text x="319.8" y="79.6">R0402</text>
<text x="475.6" y="80.4" transform="rotate(-90 475.6 80.4)">1</text>
<text x="204.5" y="85.1">R0402</text>
<text x="272.6" y="85.6" transform="rotate(-90 272.6 85.6)">2</text>
<text x="319.8" y="101.5">R0402</text>
<text x="475.6" y="96.6" transform="rotate(-90 475.6 96.6)">2</text>
<text x="360.9" y="177.8">R0402</text>
<text x="73.4" y="191.5">A1</text>
<text x="107.7" y="191.5">B12</text>
<text x="163.4" y="188.8">L0603</text>
<text x="188.1" y="191.5">C0805</text>
<text x="369.1" y="188.8">C0603</text>
<text x="392.7" y="188.8">C0402</text>
<text x="73.4" y="197">A4</text>
<text x="107.7" y="197">B9</text>
<text x="416.3" y="194.2">B1</text>
<text x="416.3" y="197">B2</text>
<text x="450.6" y="194.2">C2</text>
<text x="450.6" y="197">D1</text>
<text x="73.4" y="199.7">A5</text>
<text x="73.4" y="202.4">A6</text>
<text x="107.7" y="199.7">B8</text>
<text x="107.7" y="202.4">B7</text>
<text x="206.7" y="199.7">1</text>
<text x="225.7" y="199.7">2</text>
<text x="416.2" y="199.7">C1</text>
<text x="450.6" y="199.7">D2</text>
<text x="73.4" y="205.2">A7</text>
<text x="73.4" y="207.9">A8</text>
<text x="107.7" y="205.2">B6</text>
<text x="107.7" y="207.9">B5</text>
<text x="206.7" y="205.2">4</text>
<text x="225.7" y="205.2">3</text>
<text x="416.3" y="205.2">A2</text>
<text x="450.6" y="205.2">A3</text>
<text x="478.9" y="208">C0402</text>
<text x="500.8" y="208">C0603</text>
<text x="73.4" y="210.7">A9</text>
<text x="107.7" y="210.7">B4</text>
<text x="151.9" y="214.8" transform="rotate(-90 151.9 214.8)">6</text>
<text x="160.1" y="214.8" transform="rotate(-90 160.1 214.8)">3</text>
<text x="165.6" y="214.8" transform="rotate(-90 165.6 214.8)">2</text>
<text x="171.1" y="214.8" transform="rotate(-90 171.1 214.8)">1</text>
<text x="416.3" y="210.7">A1</text>
<text x="72" y="216.2">A12</text>
<text x="107.7" y="216.2">B1</text>
<text x="380.1" y="221.7">R0402</text>
<text x="431.7" y="221.7" transform="rotate(-90 431.7 221.7)">B3</text>
<text x="434.4" y="221.8" transform="rotate(-90 434.4 221.8)">C3</text>
<text x="437.1" y="221.8" transform="rotate(-90 437.1 221.8)">D3</text>
<text x="465.1" y="219.5">R0402</text>
<text x="86" y="232.7" transform="rotate(-90 86 232.7)">S1</text>
<text x="88.8" y="232.7" transform="rotate(-90 88.8 232.7)">S2</text>
<text x="91.5" y="232.7" transform="rotate(-90 91.5 232.7)">S3</text>
<text x="94.2" y="232.7" transform="rotate(-90 94.2 232.7)">S4</text>
<text x="412.5" y="239.5" transform="rotate(-90 412.5 239.5)">3</text>
<text x="110.5" y="243.6">R0805</text>
<text x="151.9" y="244.7" transform="rotate(-90 151.9 244.7)">7</text>
<text x="165.6" y="244.7" transform="rotate(-90 165.6 244.7)">5</text>
<text x="171.1" y="244.7" transform="rotate(-90 171.1 244.7)">4</text>
<text x="404.2" y="249.1">1</text>
<text x="412.5" y="255.7" transform="rotate(-90 412.5 255.7)">2</text>
<text x="248.4" y="304">R0402</text>
<text x="168.9" y="309.5">R0402</text>
<text x="199.3" y="318">C0402</text>
<text x="226.5" y="312.2">C0402</text>
<text x="138.7" y="320.4">R0402</text>
<text x="168.3" y="328.6">7</text>
<text x="190.3" y="324.5" transform="rotate(-90 190.3 324.5)">12</text>
<text x="211.9" y="328.6">4</text>
<text x="237.5" y="328.7">R0402</text>
<text x="259.4" y="328.7">R0402</text>
<text x="155.2" y="333.9">OD</text>
<text x="168.3" y="334.1">6</text>
<text x="168.3" y="331.4">8</text>
<text x="211.9" y="331.4">9</text>
<text x="211.9" y="334.1">5</text>
<text x="300.5" y="331.4">R0402</text>
<text x="155.2" y="339.6">R0402</text>
<text x="168.3" y="339.6">1</text>
<text x="211.9" y="336.9">11</text>
<text x="116.2" y="346.5" transform="rotate(-90 116.2 346.5)">2</text>
<text x="124.4" y="346.5" transform="rotate(-90 124.4 346.5)">2</text>
<text x="155.2" y="342.4">R0402</text>
<text x="168.3" y="342.3">2</text>
<text x="211.9" y="342.3">3</text>
<text x="190.3" y="350.3" transform="rotate(-90 190.3 350.3)">10</text>
<text x="116.2" y="365.4" transform="rotate(-90 116.2 365.4)">1</text>
<text x="124.4" y="365.4" transform="rotate(-90 124.4 365.4)">1</text>
<text x="470.6" y="376.7">aces</text>
<text x="470.6" y="386.3">Company</text>
<text x="487.4" y="387.6">NXP Semiconductors</text>
<text x="470.6" y="397.2">Title</text>
<text x="481.6" y="400">FRDM-RW612 V2</text>
<text x="470.6" y="405.5">Size</text>
<text x="470.6" y="413.7">Date:</text>
<text x="473.4" y="408.2">C</text>
<text x="484.9" y="413.7">Sunday, August 25, 2024</text>
<text x="525.5" y="413.7">Sheet</text>
<text x="539.2" y="413.7">2</text>
<text x="547.4" y="413.7">of</text>
<text x="555.7" y="413.7">11</text>
<text x="561.2" y="408.2">Rev 1</text>
</g>
<g font-size="2.5" fill="#004080">
<text x="278.7" y="64.2">SW</text>
<text x="266.3" y="67">VIN</text>
<text x="277.5" y="69.7">OUT</text>
<text x="266.3" y="75.2">EN</text>
<text x="279.5" y="75.2">FB</text>
<text x="274.3" y="80.9" transform="rotate(-90 274.3 80.9)">GND</text>
<text x="79.7" y="193.1">GND1</text>
<text x="97.5" y="193.1">GND3</text>
<text x="422.6" y="195.9">VINT1</text>
<text x="439.1" y="195.9">VBUS1</text>
<text x="79.7" y="198.6">VBUS1</text>
<text x="79.7" y="201.4">CC1</text>
<text x="96.2" y="198.6">VBUS3</text>
<text x="97.9" y="201.4">SBU2</text>
<text x="422.6" y="198.6">VINT2</text>
<text x="422.6" y="201.4">VINT3</text>
<text x="439.1" y="198.6">VBUS2</text>
<text x="439.1" y="201.4">VBUS3</text>
<text x="79.7" y="204.1">DP1</text>
<text x="79.7" y="206.9">DN1</text>
<text x="79.7" y="209.6">SBU1</text>
<text x="99.4" y="204.1">DN2</text>
<text x="99.4" y="209.6">CC2</text>
<text x="99.6" y="206.9">DP2</text>
<text x="422.6" y="206.9">FAULT</text>
<text x="442.5" y="206.9">ILIM</text>
<text x="79.7" y="212.3">VBUS2</text>
<text x="96.2" y="212.3">VBUS4</text>
<text x="422.6" y="212.3">EN</text>
<text x="433.4" y="215.3" transform="rotate(-90 433.4 215.3)">GND1</text>
<text x="436.1" y="215.3" transform="rotate(-90 436.1 215.3)">GND2</text>
<text x="438.9" y="215.3" transform="rotate(-90 438.9 215.3)">GND3</text>
<text x="79.7" y="217.8">GND2</text>
<text x="97.5" y="217.8">GND4</text>
<text x="87.7" y="226.3" transform="rotate(-90 87.7 226.3)">SH1</text>
<text x="90.5" y="226.3" transform="rotate(-90 90.5 226.3)">SH2</text>
<text x="93.2" y="226.3" transform="rotate(-90 93.2 226.3)">SH3</text>
<text x="96" y="226.3" transform="rotate(-90 96 226.3)">SH4</text>
<text x="173" y="335.8">INTB/OUT3</text>
<text x="173" y="330.3">SDA/OUT1</text>
<text x="173" y="333">SCL/OUT2</text>
<text x="190.8" y="335.8">ADR/CON_DET</text>
<text x="192" y="333.1" transform="rotate(-90 192 333.1)">VDD</text>
<text x="195.5" y="330.3">VBUS_DET</text>
<text x="206.2" y="333">ID</text>
<text x="173" y="341.3">CC1</text>
<text x="197.7" y="338.5">EXT_SEL</text>
<text x="173" y="344">CC2</text>
<text x="192" y="344.3" transform="rotate(-90 192 344.3)">GND</text>
<text x="201.7" y="344">PORT</text>
</g>
<g font-size="2.5" fill="#808080">
<text x="335.9" y="73.5">C82</text>
<text x="336.8" y="76.3">NL</text>
<text x="377.1" y="73.5">C108</text>
<text x="377.1" y="76">NL</text>
<text x="336.2" y="79">C0402</text>
<text x="377.4" y="79">C0805</text>
<text x="207.3" y="188.8">R171</text>
<text x="218.3" y="188.8">NL</text>
<text x="218.3" y="191.5">R0402</text>
<text x="371.9" y="205.2">R133</text>
<text x="385.6" y="205.2">NL</text>
<text x="391.1" y="205.2">R0402</text>
<text x="207.3" y="213.4">R162</text>
<text x="218.3" y="213.4">NL</text>
<text x="218.3" y="216.2">R0402</text>
<text x="380.1" y="224.4">R130</text>
<text x="380.1" y="227.2">R0402</text>
<text x="393.8" y="224.4">NL</text>
<text x="391.1" y="232.7">R145</text>
<text x="391.1" y="238.1">R0402</text>
<text x="391.4" y="235.4">NL</text>
<text x="97.6" y="249.1">C95</text>
<text x="108.5" y="249.1">C0805</text>
<text x="105.8" y="254.6">NL</text>
<text x="467.9" y="293">HD3</text>
<text x="478.9" y="293.3">HD1</text>
<text x="489.8" y="293">HD2</text>
<text x="500.8" y="293.3">HD6</text>
<text x="519.7" y="293.3">PCB10 PCB9</text>
<text x="536.5" y="293.3">PCB2 PCB1</text>
<text x="467.9" y="295.7">NL</text>
<text x="478.9" y="295.7">NL</text>
<text x="489.8" y="295.7">NL</text>
<text x="500.8" y="295.7">NL</text>
<text x="520" y="295.7">NL</text>
<text x="528.2" y="295.7">NL</text>
<text x="536.5" y="295.7">NL</text>
<text x="544.7" y="295.7">NL</text>
<text x="149.7" y="314.9">R149</text>
<text x="149.7" y="317.7">NL</text>
<text x="160.6" y="314.9">R154</text>
<text x="160.6" y="317.7">NL</text>
<text x="149.7" y="320.4">R0402</text>
<text x="160.6" y="320.4">R0402</text>
<text x="248.4" y="323.2">R167</text>
<text x="270.4" y="323.2">R164</text>
<text x="476.1" y="320.4">SH1</text>
<text x="476.1" y="323.2">NL</text>
<text x="108.5" y="328.7">R157</text>
<text x="119.5" y="328.7">NL</text>
<text x="125" y="328.7">R0402</text>
<text x="248.4" y="328.7">R0402</text>
<text x="248.4" y="325.9">NL</text>
<text x="270.4" y="328.7">R0402</text>
<text x="270.4" y="325.9">NL</text>
<text x="478.9" y="328.7">SHIELD</text>
<text x="511.8" y="328.7">FD6</text>
<text x="520" y="328.7">FD4</text>
<text x="528.2" y="328.7">FD1</text>
<text x="536.5" y="328.7">FD3</text>
<text x="544.7" y="328.7">FD5</text>
<text x="552.9" y="328.7">FD2</text>
<text x="108.5" y="331.4">R150</text>
<text x="108.5" y="334.1">R156</text>
<text x="119.5" y="331.4">NL</text>
<text x="119.5" y="334.1">NL</text>
<text x="125" y="331.4">R0402</text>
<text x="125" y="334.1">R0402</text>
<text x="511.8" y="331.4">NL</text>
<text x="520" y="331.4">NL</text>
<text x="528.2" y="331.4">NL</text>
<text x="536.5" y="331.4">NL</text>
<text x="544.7" y="331.4">NL</text>
<text x="552.9" y="331.4">NL</text>
<text x="478.9" y="336.9">GND</text>
<text x="248.4" y="356.1">R166</text>
<text x="248.4" y="358.8">NL</text>
<text x="270.4" y="356.1">R163</text>
<text x="270.4" y="358.8">NL</text>
<text x="248.4" y="361.6">R0402</text>
<text x="270.4" y="361.6">R0402</text>
</g>
<g font-size="2.5" fill="#f00">
<text x="232.5" y="89.9">+3.3V_DCDC_EN</text>
<text x="40.5" y="199.7">HS_USB_CC1</text>
<text x="40.5" y="202.4">HS_USB_DP</text>
<text x="133.8" y="202.4">HS_USB_DN</text>
<text x="257.8" y="200.8">USB_DM</text>
<text x="40.5" y="205.1">HS_USB_DN</text>
<text x="133.8" y="205.1">HS_USB_DP</text>
<text x="133.8" y="207.9">HS_USB_CC2</text>
<text x="257.8" y="206.3">USB_DP</text>
<text x="323.9" y="206.3">GPIO_20_USB_OTG_PWR_FLT</text>
<text x="331.3" y="225.5">GPIO_12_USB_OTG_PWR</text>
<text x="353.2" y="250.2">USB_ID</text>
<text x="50.4" y="329.8">GPIO_16_FC2_I2C_SDA_USBOTG_CC</text>
<text x="50.6" y="332.5">GPIO_17_FC2_I2C_SCL_USBOTG_CC</text>
<text x="75.3" y="335.2">GPIO_50_ARD_D8</text>
<text x="317.6" y="332.8">USB_ID</text>
<text x="334.6" y="332.8">[5,6]</text>
<text x="92.6" y="339.6">HS_USB_CC1</text>
<text x="92.6" y="342.3">HS_USB_CC2</text>
</g>
<text font-size="2.5" fill="#0f0" x="473.6" y="88.3" transform="rotate(90 473.6 88.3)">GREEN</text>
<g font-size="2.5" fill="#008000">
<text x="188.1" y="221.4">Layout Note:</text>
<text x="188.1" y="223.9">======</text>
<text x="188.1" y="226.4">90ohms differential impedance</text>
<text x="78.4" y="358.6">Layout Note:</text>
<text x="78.4" y="361.1">======</text>
<text x="78.4" y="363.5">Place TVS and resistors</text>
<text x="78.4" y="366">close to USB connector</text>
</g>
<g font-size="2">
<text x="75.6" y="2.1">5</text>
<text x="185.3" y="2.1">4</text>
<text x="295.1" y="2.1">3</text>
<text x="404.8" y="2.1">2</text>
<text x="514.5" y="2.1">1</text>
<text x="18.7" y="55.9">D</text>
<text x="570.1" y="55.9">D</text>
<text x="18.7" y="158.8">C</text>
<text x="570.1" y="158.8">C</text>
<text x="18.7" y="261.7">B</text>
<text x="570.1" y="261.7">B</text>
<text x="18.7" y="364.6">A</text>
<text x="570.1" y="364.6">A</text>
<text x="75.6" y="416.3">5</text>
<text x="185.3" y="416.3">4</text>
<text x="295.1" y="416.3">3</text>
<text x="404.8" y="416.3">2</text>
<text x="514.5" y="416.3">1</text>
</g>
</svg>
